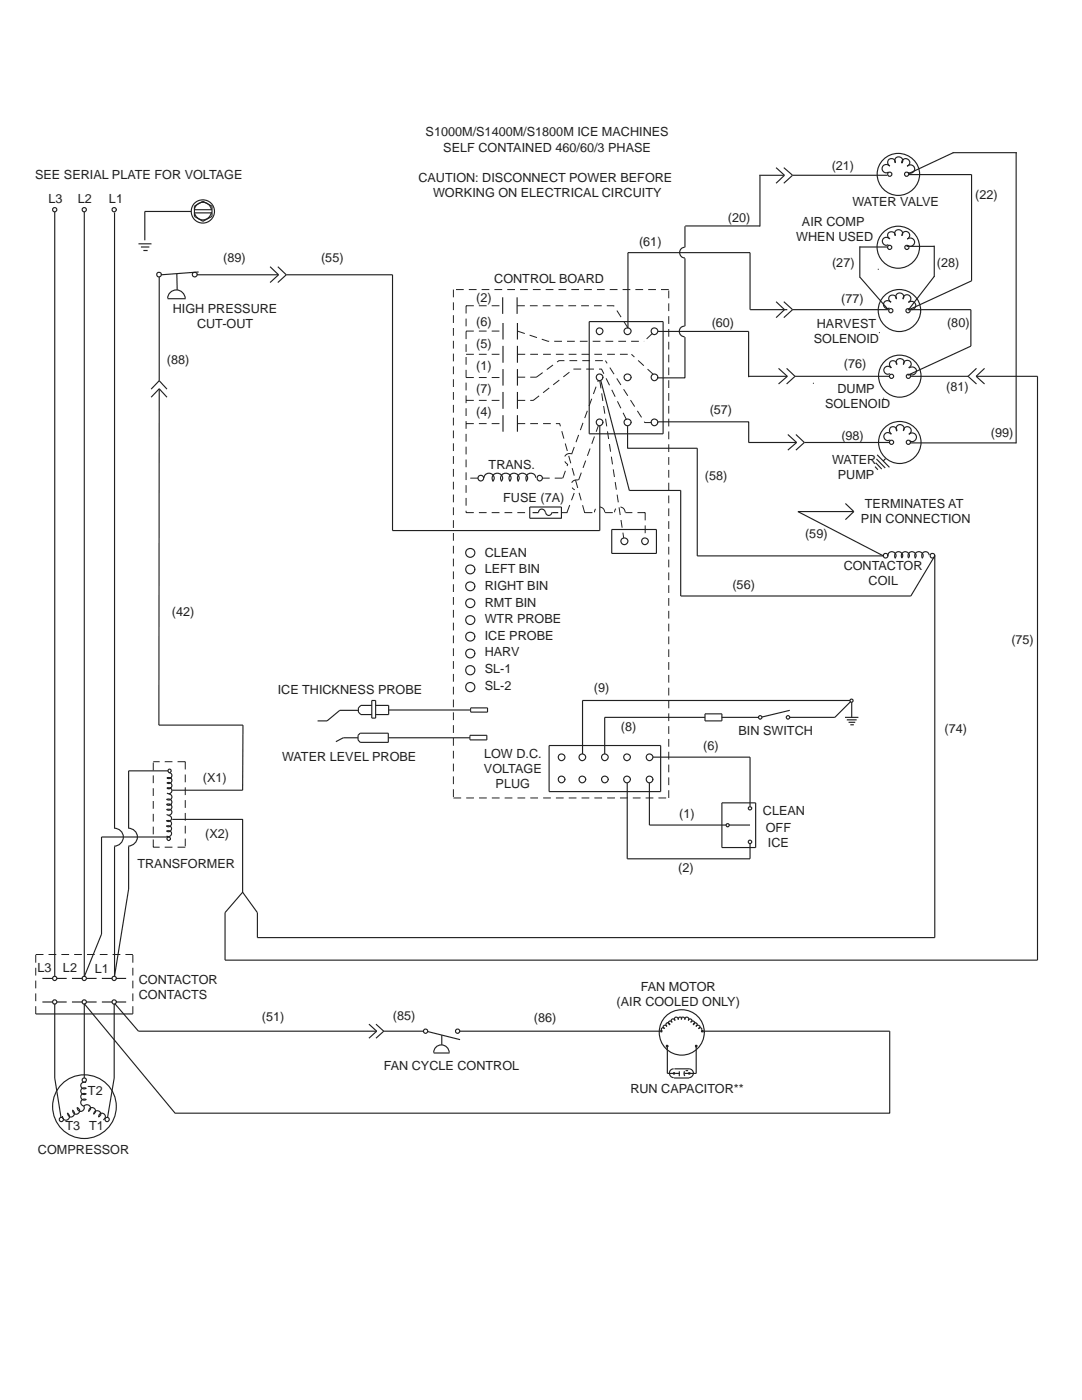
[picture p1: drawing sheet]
<svg xmlns="http://www.w3.org/2000/svg" width="216mm" height="279mm" viewBox="0 0 216 279" stroke-linecap="round" stroke-linejoin="round" font-family="sans-serif">
<path d="M175.1 53.7h.1M145.8 65.3h.1M162.2 76.5h.1M175.4 66.4h.1M176.2 79.5h.1M93.8 146.7v1M93.9 141.3v.8" fill="none" stroke="#231f20" stroke-width=".2"/>
<g fill="none" stroke="#231f20" stroke-width=".2" stroke-dasharray="1.5 1" stroke-linecap="butt">
<path d="M90.5 57.8v101.4M133.4 57.8h-42.9M93 61v41.3M93 79.9h7.4M93 75.3h7.4M93 70.7h7.4M93 66.1h7.4M93 61h7.3M103.2 61h19.3M103.3 66.1l6.1 2h19.1M103.3 79.9h3.1M103.3 75.3h3.7"/>
<path d="M103.3 70.7h22.7M107 75.3l4.5-3.3h9.3M119.7 76l4.8 31.4M125.3 65.4l-2.8-4.4M130.1 66.6l-1.6 1.5M130.4 74.7l-4.4-4M93 84.5h7.4M95.4 95.4h-2.4M103.3 84.5h8.4M112.2 95.4h-4M112.3 95.4l1-2.8M114 90.6a1.09 1.09 0 0 0-1.4 .6 1.09 1.09 0 0 0 .6 1.4"/>
<path d="M114.1 90.7l5.3-14.8M115.4 95.8a1.04 1.04 0 0 0-1.3 .6 1.04 1.04 0 0 0 .6 1.3M115.5 95.8l3.9-10.8M125 83.8l-5-10.1h-5.6l-8 6.2M130 84.3h-1.3l-7.9-12.3M93 102.3h12.7M112 102.3h1.2M113.1 102.2l1.7-4.3M116.7 102.3l-5-17.8M116.7 102.3h1.9M120.7 102.2a1.02 1.02 0 0 0-1.1-1 1.02 1.02 0 0 0-1 1M120.7 102.3h1.9"/>
<path d="M124.7 102.2a1.05 1.05 0 0 0-1-1 1.05 1.05 0 0 0-1.1 1M128.7 102.3v5.1M128.7 102.3h-3.9M37 152v17.1M37 152h-6.4M90.5 159.2h42.9M133.4 159.2v-101.4M30.6 169.1v-17.1M37 169.1h-6.4M7.1 190.5h19.4M7.1 202.4v-11.9M26.5 202.4v-11.9"/>
</g>
<g fill="none" stroke="#231f20" stroke-width=".23">
<path d="M151.5 35h4.9M151.6 35v10.2M154.9 33.5l1.6 1.5-1.6 1.6M156.4 33.5l1.7 1.5-1.7 1.6M158.2 35h18.9M177.5 33.2a.84 .84 0 0 0-1.1-.3 .84 .84 0 0 0-.3 1.2 .84 .84 0 0 0 1.2 .3M178.6 32.5a.76 .76 0 0 0-.6-.8 .76 .76 0 0 0-.9 .5 .76 .76 0 0 0 .4 .9M178.7 32.5a.77 .77 0 0 1 .7-1.2 .77 .77 0 0 1 .5 1.3 .79 .79 0 0 1 .6-.9 .79 .79 0 0 1 1 .5 .79 .79 0 0 1-.5 1M181 33.2a.84 .84 0 0 1 1.2-.1 .84 .84 0 0 1 .1 1.2 .84 .84 0 0 1-1.1 .1M181.3 34.8h12.6v21.2l-12.6 5.9M190.1 30.5h12.8M190.2 30.5l-8.9 4.1"/>
<path d="M202.8 30.5v58M10.9 42.3v152.5M16.8 42.3v152.5M22.9 42.4v122.9M23.1 41.9h.1a.43 .43 0 0 1-.6 .3 .43 .43 0 0 1-.1-.6 .43 .43 0 0 1 .6 0l.1 .3M27.6 48.7h2.6M28.1 49.3h1.7M28.6 50h.9M31.8 55.3v20.7M33.5 59.6h3.5M33.5 59.5a1.76 1.76 0 0 1 1.7-1.6 1.76 1.76 0 0 1 1.8 1.6M35.3 54.6l.1 3.3"/>
<path d="M38.2 42.2h-9.3v5.8M38.8 42.4a1.7 1.7 0 0 0 1.7 1.5 1.7 1.7 0 0 0 1.7-1.5M38.8 41.8a1.71 1.71 0 0 1 1.7-1.4 1.71 1.71 0 0 1 1.7 1.4M38.8 42.5h3.5M38.8 41.9h3.5M38.8 41.2l1.7-1 1.8 1v2l-1.8 1-1.7-1zM39.4 54.8a.47 .47 0 0 0-.5-.5 .47 .47 0 0 0-.5 .5 .47 .47 0 0 0 .5 .5l.4-.3 .1-.2h16.2M39.6 54.3l-7.4 .5a.47 .47 0 0 1-.6 .4 .47 .47 0 0 1-.2-.7 .47 .47 0 0 1 .7 0l.1 .3M42.8 42.2a2.32 2.32 0 0 0-3.3-2.1 2.32 2.32 0 0 0-.5 3.9 2.32 2.32 0 0 0 3.7-1.3l.2-.5M53.9 53.2l1.7 1.6M55.4 53.2l1.7 1.6M55.6 54.8l-1.7 1.6"/>
<path d="M57.1 54.8h21.2v51.1h41.4v-20.9M57.1 54.8l-1.7 1.6M100.3 59.3v3.3M103.2 59.3v3.3M136.6 49.4a1.05 1.05 0 0 0-1 1.1 1.05 1.05 0 0 0 1.1 1M136.7 45.1v4.3M136.7 51.5v13.6M136.7 45.1h14.9M171.6 49.3h5.5M171.6 49.2v6.2M171.6 55.3l5.5 6.3M177.5 47.7a.79 .79 0 0 0-1.1-.2 .79 .79 0 0 0-.2 1 .79 .79 0 0 0 1.1 .3"/>
<path d="M178.6 47a.72 .72 0 0 0-1.1-.6 .72 .72 0 0 0 .1 1.2M178.7 47a.76 .76 0 0 1 .6-1.2 .76 .76 0 0 1 .6 1.2M178.8 59.7a.72 .72 0 0 0-1.1-.7 .72 .72 0 0 0 .1 1.3M178.9 59.7a.76 .76 0 0 1 .6-1.2 .76 .76 0 0 1 .6 1.2M180 47.1a.78 .78 0 0 1 .6-.9 .78 .78 0 0 1 .9 .6 .78 .78 0 0 1-.5 .9 .86 .86 0 0 1 1.2 0 .86 .86 0 0 1 .1 1.1 .86 .86 0 0 1-1.1 .2M180.9 49.2h5.5M183.5 49.3a4.2 4.2 0 0 0-4.7-4.2 4.2 4.2 0 0 0-3.6 5.1 4.2 4.2 0 0 0 5.5 3.1 4.3 4.3 0 0 0 2.8-4v.1M186.4 49v6.3M186.4 55.2l-5 6.5a.86 .86 0 0 0 1.2-.2 .86 .86 0 0 0-.2-1.2 .86 .86 0 0 0-1.1 0 .78 .78 0 0 0 .4-.9 .78 .78 0 0 0-.9-.6 .78 .78 0 0 0-.6 .9M31.8 77.6l1.5 1.7M31.8 76l1.5 1.7M31.8 76l-1.6 1.7"/>
<path d="M31.8 77.6l-1.6 1.7M31.8 77.6l-.1 67.1h16.8l-.1 13M100.4 64.5v3.3M100.4 69v3.4M100.4 73.7v3.3M100.4 78.2v3.4M103.2 64.5v3.3M103.2 69v3.4M103.2 73.7v3.3M103.2 78.2v3.4M117.6 64.2h14.7v22.4h-14.7zM119.9 76l5.7 21.9h10.2v21h45.9l4.8-8"/>
<path d="M120.3 75.3a.66 .66 0 0 0-.9-.7 .66 .66 0 0 0-.2 1.1 .66 .66 0 0 0 1.1-.2v-.2M125.9 75.3a.7 .7 0 0 0-.9-.7 .7 .7 0 0 0-.3 1.1 .7 .7 0 0 0 1.2-.2v-.2M131.3 66.1h18.1v9.2M131.3 75.3a.66 .66 0 0 0-.9-.7 .66 .66 0 0 0-.3 1.1 .66 .66 0 0 0 1.1-.2l.1-.2M136.6 65.1a1.05 1.05 0 0 0-1.1 1 1.05 1.05 0 0 0 1.1 1.1M136.7 67.3v8.1h-5.4M149.4 75.1h7.7M154.9 60.2l1.6 1.6-1.6 1.6M155.3 73.5l1.8 1.6M156.4 60.2l1.7 1.6M157 73.5l1.6 1.6M157.1 75.1l-1.8 1.5"/>
<path d="M157.1 61.8h-7.4v-11.4h-24.4v15.1M158.1 61.8l-1.7 1.6M158.1 61.8h19.2M158.6 75.1l-1.6 1.5M158.6 75.1h18.9M177.8 60.3a.79 .79 0 0 0-1.1-.2 .79 .79 0 0 0-.3 1.1 .79 .79 0 0 0 1.1 .3M177.8 73.4a.8 .8 0 0 0-1.1-.2 .8 .8 0 0 0-.2 1.1 .8 .8 0 0 0 1 .3M178.9 72.7a.72 .72 0 0 0-1.1-.6 .72 .72 0 0 0 .1 1.3M178.9 72.7a.76 .76 0 0 1 .7-1.1 .76 .76 0 0 1 .6 1.1M180.3 72.7a.76 .76 0 0 1 .6-.8 .76 .76 0 0 1 .9 .6 .76 .76 0 0 1-.5 .9M181.1 61.8h12.6v7.3l-12.6 5.8M181.3 73.4a.84 .84 0 0 1 1.4 .2 .84 .84 0 0 1-.7 1.2l-.5-.1"/>
<path d="M181.7 75.1h11.5M183.7 61.9a4.2 4.2 0 0 0-4.7-4.2 4.2 4.2 0 0 0-3.6 5.2 4.2 4.2 0 0 0 5.5 3 4.3 4.3 0 0 0 2.8-4v.1M183.8 75a4.2 4.2 0 0 0-4.7-4.2 4.2 4.2 0 0 0-3.6 5.2 4.2 4.2 0 0 0 5.5 3 4.3 4.3 0 0 0 2.8-4v.1M193.2 75.1l1.6 1.5M194.8 75.1h12.2v116.5h-162.1v-9.5l3.5-4v-14.6h-14M194.8 75.1l1.7 1.5M194.8 73.5l-1.6 1.6M196.5 73.5l-1.7 1.6M96.6 95.4a.99 .99 0 0 1 1.3-.9 .99 .99 0 0 1 .4 1.6M98.4 96.1a1.01 1.01 0 0 1 .1-1.4 1.01 1.01 0 0 1 1.4 0 1.01 1.01 0 0 1 .1 1.4M100.1 96.1a1.01 1.01 0 0 1 .1-1.4 1.01 1.01 0 0 1 1.4 0 1.01 1.01 0 0 1 .1 1.4M100.4 82.9v3.3"/>
<path d="M101.8 96.1a.99 .99 0 0 1 .1-1.4 .99 .99 0 0 1 1.3 0 .99 .99 0 0 1 .1 1.4M103.2 82.9v3.3M103.5 96.1a.99 .99 0 0 1 .1-1.4 .99 .99 0 0 1 1.3 0 .99 .99 0 0 1 .1 1.4M106.9 95.4a1.01 1.01 0 0 0-1.4-.9 1.01 1.01 0 0 0-.4 1.6M120.3 84.3a.66 .66 0 0 0-.9-.7 .66 .66 0 0 0-.2 1.1 .66 .66 0 0 0 1.1-.2v-.2M125.2 85v4.5h13.9v21.4h37.2l-17.1-8.8h11.2M125.9 84.3a.7 .7 0 0 0-.9-.7 .7 .7 0 0 0-.3 1.1 .7 .7 0 0 0 1.2-.2v-.2M131.3 84.3a.66 .66 0 0 0-.9-.7 .66 .66 0 0 0-.3 1.1 .66 .66 0 0 0 1.1-.2l.1-.2M131.3 84.2h18.1v4.1M149.4 88.3h9.6M157.2 86.7l1.8 1.6M158.8 86.7l1.7 1.6"/>
<path d="M159 88.3l-1.8 1.5M160.5 88.3l-1.7 1.5M160.5 88.3h17M174.6 93.1l.6 .6M174.7 92.4l1.2 1.2M174.9 91.6l1.7 1.8M175 90.8l2.5 2.5M176.7 91.5l-.5 .5M177.8 86.7a.8 .8 0 0 0-1.1-.3 .8 .8 0 0 0-.2 1.1 .8 .8 0 0 0 1 .3M178.9 86a.74 .74 0 0 0-.6-.8 .74 .74 0 0 0-.9 .5 .74 .74 0 0 0 .5 .9M180.2 86a.8 .8 0 0 0-.1-1.1 .8 .8 0 0 0-1.1 .1 .8 .8 0 0 0-.1 1.1M180.3 86a.78 .78 0 0 1 .6-.8 .78 .78 0 0 1 .9 .5 .78 .78 0 0 1-.5 1"/>
<path d="M181.4 86.7a.86 .86 0 0 1 1.2-.1 .86 .86 0 0 1 .1 1.2 .86 .86 0 0 1-1.2 .2M181.7 88.4h21.1M94.8 113.6a.91 .91 0 0 0-1.3-.8 .91 .91 0 0 0-.3 1.4 .91 .91 0 0 0 1.5-.2l.1-.3M94.8 117a.91 .91 0 0 0-1.3-.9 .91 .91 0 0 0-.3 1.5 .91 .91 0 0 0 1.5-.3l.1-.2M105.7 101.2h6.3v2.2h-6.3zM106.3 102.3h1.2M107.5 102.2a.67 .67 0 0 1 .6-.6 .67 .67 0 0 1 .7 .6M108.9 102.2a.63 .63 0 0 0 .6 .7 .63 .63 0 0 0 .6-.7M110.2 102.3h1.2M122.1 105.7h8.9v4.7l-8.9 .1zM168.7 100.5l1.7 1.6M170.4 102.1l-1.7 1.6"/>
<path d="M177.2 110.8a.8 .8 0 0 1 1.1-.6 .8 .8 0 0 1 .3 1.2M177.2 110.9a.47 .47 0 0 0-.7-.5 .47 .47 0 0 0-.1 .8 .47 .47 0 0 0 .7-.1v-.2M178.7 111.4a.79 .79 0 0 1 .1-1.1 .79 .79 0 0 1 1 0 .79 .79 0 0 1 .1 1.1M180 111.4a.79 .79 0 0 1 .1-1.1 .79 .79 0 0 1 1.1 0 .79 .79 0 0 1 .1 1.1M181.3 111.4a.79 .79 0 0 1 .1-1.1 .79 .79 0 0 1 1.1 0 .79 .79 0 0 1 .1 1.1M182.7 111.4a.83 .83 0 0 1 .1-1.1 .83 .83 0 0 1 1.1 0 .83 .83 0 0 1 .1 1.1M185.4 110.8a.76 .76 0 0 0-1.1-.6 .76 .76 0 0 0-.2 1.2M186.5 110.9v76.2h-135.1v-5l-3-4M186.5 110.9a.47 .47 0 0 0-.6-.5 .47 .47 0 0 0-.2 .8 .47 .47 0 0 0 .8-.1v-.2M74.2 139.8h.8v3.5h-.8zM94.8 130.4a.91 .91 0 0 0-1.3-.9 .91 .91 0 0 0-.3 1.5 .91 .91 0 0 0 1.5-.3l.1-.2M94.8 127a.91 .91 0 0 0-1.3-.8 .91 .91 0 0 0-.3 1.4 .91 .91 0 0 0 1.5-.2l.1-.3"/>
<path d="M169.6 139.8h-53.4v10.7M33.2 159.6a.63 .63 0 0 1 .9 0 .63 .63 0 0 1 0 .9 .63 .63 0 0 1-.9 0 .64 .64 0 0 1 .9 .1 .64 .64 0 0 1 0 .8 .64 .64 0 0 1-.9 .1M33.3 156.3a.61 .61 0 0 1 .8 .1 .61 .61 0 0 1 0 .8 .61 .61 0 0 1-.8 .1 .61 .61 0 0 1 .8 .1 .61 .61 0 0 1 0 .8 .61 .61 0 0 1-.8 .1M33.5 153.8h-7.8v11.5M33.7 154.2a.59 .59 0 0 1 .6 .8 .59 .59 0 0 1-1 .2 .61 .61 0 0 1 .8 .1 .61 .61 0 0 1 0 .9 .61 .61 0 0 1-.8 0M33.7 158.5a.61 .61 0 0 1 .5 .8 .61 .61 0 0 1-1 .2M34.4 157.7h14M71.4 147.2h-2.9l-1.5 .8M71.4 146.7l.5-.4h5.6v1.9h-5.6l-.5-.5zM71.5 141.8h-3.7l-2.5 2.1h-1.9M74.2 140.8h-2.2l-.5 .5v.8l.5 .5h2.2M75 140.8h2.6v1.8h-2.6"/>
<path d="M77.5 147.2h16.3M77.6 141.7h16.3M93.8 146.7h3.3v1h-3.3M93.9 141.3h3.4v.8h-3.4M109.6 148.8h22.2v9.2h-22.2zM112.7 155.5a.66 .66 0 0 0-.9-.6 .66 .66 0 0 0-.2 1.1 .66 .66 0 0 0 1.1-.2v-.2M116.9 155.5a.66 .66 0 0 0-.9-.6 .66 .66 0 0 0-.3 1.1 .66 .66 0 0 0 1.1-.2l.1-.2M121.4 155.5a.66 .66 0 0 0-.9-.6 .66 .66 0 0 0-.3 1.1 .66 .66 0 0 0 1.1-.2l.1-.2M125.2 156.2v15.2h24.5v-3M125.8 155.5a.66 .66 0 0 0-.9-.6 .66 .66 0 0 0-.3 1.1 .66 .66 0 0 0 1.1-.2l.1-.2M129.6 156.2v8.5h15.3M130.3 151.1h19.4v9.9"/>
<path d="M130.3 155.5a.66 .66 0 0 0-.9-.6 .66 .66 0 0 0-.3 1.1 .66 .66 0 0 0 1.1-.2l.1-.2M140.7 143.2h-20v7.3M140.7 142.5h3.3v1.4h-3.3zM144 143.2h7.3M157.6 141.8l-5.6 1.3M168.6 143.2h2.7M169 143.7h1.9M169.3 144.2h1.4M169.7 144.6h.7M169.7 140l-3.1 3.2h-9M170 140.1v3.1M22.8 165.3a1.79 1.79 0 0 1 1.8 1.8 1.79 1.79 0 0 1-1.8 1.8"/>
<path d="M22.9 168.9v25.9l2.8-17.4v-8.5M25.6 165.3a1.79 1.79 0 0 1 1.8 1.8 1.79 1.79 0 0 1-1.8 1.8M33.2 165.9a.6 .6 0 0 1 .9 .1 .6 .6 0 0 1 0 .8 .6 .6 0 0 1-.9 0M33.2 164.9a.6 .6 0 0 1 .9 .1 .6 .6 0 0 1 0 .8 .6 .6 0 0 1-.9 0M33.2 161.6a.64 .64 0 0 1 .9 0 .64 .64 0 0 1 0 .9 .64 .64 0 0 1-.9 0M33.2 163.9a.61 .61 0 0 1 .9 .1 .61 .61 0 0 1-.1 .8 .61 .61 0 0 1-.8 0M33.6 162.8a.59 .59 0 0 1 .6 .8 .59 .59 0 0 1-1 .1M33.7 167h-13.4v19.4l-3.5 8.5M34 167.4a.35 .35 0 0 0-.4-.4 .35 .35 0 0 0-.3 .5 .35 .35 0 0 0 .5 .2l.3-.3M144 160.2h6.8v8.9h-6.8zM145.5 164.7h4.2M8.5 195.3h2"/>
<path d="M8.5 200h2M11.3 195.3h2M11.3 200h2M14.4 195.3h2.1M14.4 200h2.1M17.2 195.3h2.1M17.2 200h2.1M20.3 195.3h2.1M20.3 200h2.1M25.2 195.3h-2a.43 .43 0 0 1-.6 .4 .43 .43 0 0 1-.1-.7 .43 .43 0 0 1 .6 0l.1 .3M25.2 200h-2a.43 .43 0 0 1-.6 .4 .43 .43 0 0 1-.1-.7 .43 .43 0 0 1 .6 0l.1 .3M7.1 202.4h19.4"/>
<path d="M10.9 200.3v14.8l1.3 8M17.2 216.1a.68 .68 0 0 0-1.1 .5 .68 .68 0 0 0 1.1 .6M17.2 217.2a.67 .67 0 0 0-.9 .1 .67 .67 0 0 0 0 .9 .67 .67 0 0 0 .9 .1M17.2 218.4a.67 .67 0 0 0-.9 0 .67 .67 0 0 0 0 .9 .67 .67 0 0 0 .9 .1M17.2 219.5a.71 .71 0 0 0-1.1 .3 .71 .71 0 0 0 .6 1M22.8 200.3v14.8l-1.3 8M22.9 200.3l4.7 5.5M27.6 205.8h47.6M73.6 204.4l1.6 1.4-1.6 1.4M75 204.4l1.6 1.4-1.6 1.4M76.6 205.8h7.9M85.3 205.9l6.5 1.6"/>
<path d="M86.5 210.2h3.2M86.5 210.1a1.54 1.54 0 0 1 1.6-1.6 1.54 1.54 0 0 1 1.5 1.6M88.2 206.6v1.9M91.7 205.8h40.1M131.8 205.7h.3v.2h-.3zM132.6 205.3a.35 .35 0 0 0-.5-.2 .35 .35 0 0 0-.1 .5M133 204.9a.33 .33 0 0 0-.5-.2 .33 .33 0 0 0 .1 .5M133.2 209v5.2h1.4M133.3 208.7l-.2-.1-.2 .1 .2 .3 .2-.2M134.1 204a.38 .38 0 0 0-.7-.1 .38 .38 0 0 0 .3 .6 .38 .38 0 0 0-.6-.3 .38 .38 0 0 0 0 .6M134.4 213.3a.88 .88 0 0 0-.8 .9 .88 .88 0 0 0 .8 .9M134.5 215.1h3"/>
<path d="M134.6 213.3h2.9a.88 .88 0 0 1 .9 .9 .88 .88 0 0 1-.9 .9M134.7 203.7a.38 .38 0 0 0-.5-.3 .38 .38 0 0 0-.2 .5l.1 .1M135.3 203.5a.36 .36 0 0 0-.5-.5 .36 .36 0 0 0-.1 .6M135.5 213.8v1M135.6 214.2h-1l-.1 .2-.1-.3 .2 .1M135.9 203.1l-.4-.1-.2 .5M136 203.1l.5-.1 .2 .3-.1 .2M136 203.1l-.1 .3M136 203.1v.4M136.5 214.2h.9M136.6 213.8l-.1 .5 .2 .4M136.7 203.5a.38 .38 0 0 1 .4-.5 .38 .38 0 0 1 .2 .6"/>
<path d="M136.8 213.7h.5M137.4 203.7a.34 .34 0 0 1 .4-.3 .34 .34 0 0 1 .1 .5l-.1 .1M137.4 214.1l.3 .1-.2 .2zM137.9 204a.39 .39 0 0 1 .6-.1 .39 .39 0 0 1-.2 .6M138.4 204.5a.36 .36 0 0 1 .2-.4 .36 .36 0 0 1 .5 .3 .36 .36 0 0 1-.3 .4M138.9 209v5.2h-1.4M138.9 204.9l.2-.3a.39 .39 0 0 1 .4 .1 .39 .39 0 0 1 .1 .4l-.3 .2M139.1 208.7h-.3v.2l.1 .1 .2-.2M139.4 205.3a.33 .33 0 0 1 .4-.2 .33 .33 0 0 1 .2 .3v.1M140 205.7l.3 .1-.2 .1zM140.3 205.8h37.2v16.4h-142.6l-18.1-21.9v14.8M140.5 206a4.5 4.5 0 0 0-6.5-4 4.5 4.5 0 0 0-.7 7.6 4.5 4.5 0 0 0 7.2-2.8v-.7"/>
<path d="M13.4 222.2a.71 .71 0 0 1 .5 .8 .71 .71 0 0 1-.9 .5 .71 .71 0 0 1-.5-.8M14.4 221.5a.7 .7 0 0 1 .5 .9 .7 .7 0 0 1-.8 .5 .7 .7 0 0 1-.6-.8M15.4 221a.69 .69 0 0 1 .4 .9 .69 .69 0 0 1-.8 .5 .69 .69 0 0 1-.5-.8M16.7 220.8a.71 .71 0 0 1 1.2-.1 .71 .71 0 0 1-.3 1.1M16.7 220.8a.72 .72 0 0 1-.5 1 .72 .72 0 0 1-.8-.8M17.7 221.8a.69 .69 0 0 1 .6-.8 .69 .69 0 0 1 .8 .5 .69 .69 0 0 1-.5 .9M18.7 222.4a.67 .67 0 0 1 .6-.7 .67 .67 0 0 1 .7 .4 .67 .67 0 0 1-.4 .8M19.7 222.9a.69 .69 0 0 1 .5-.7 .69 .69 0 0 1 .8 .5 .69 .69 0 0 1-.4 .8"/>
<circle cx="177.5" cy="34.8" r=".43"/>
<circle cx="179.3" cy="34.8" r="4.2"/>
<circle cx="180.9" cy="34.8" r=".43"/>
<circle cx="10.9" cy="41.8" r=".43"/>
<circle cx="16.8" cy="41.8" r=".43"/>
<circle cx="177.5" cy="49.4" r=".43"/>
<circle cx="181" cy="49.4" r=".43"/>
<circle cx="119.6" cy="66.1" r=".67"/>
<circle cx="125.2" cy="66.1" r=".69"/>
<circle cx="130.6" cy="66.1" r=".67"/>
<circle cx="177.8" cy="62" r=".43"/>
<circle cx="177.9" cy="75.1" r=".43"/>
<circle cx="181.2" cy="62" r=".43"/>
<circle cx="181.3" cy="75.1" r=".43"/>
<circle cx="95.9" cy="95.4" r=".57"/>
<circle cx="107.7" cy="95.4" r=".55"/>
<circle cx="177.9" cy="88.3" r=".43"/>
<circle cx="179.6" cy="88.3" r="4.2"/>
<circle cx="181.3" cy="88.3" r=".43"/>
<circle cx="93.8" cy="110.3" r=".91"/>
<circle cx="124.6" cy="108" r=".69"/>
<circle cx="128.7" cy="108" r=".67"/>
<circle cx="93.8" cy="133.7" r=".93"/>
<circle cx="93.8" cy="137.1" r=".93"/>
<circle cx="93.8" cy="120.4" r=".91"/>
<circle cx="93.8" cy="123.7" r=".91"/>
<circle cx="169.9" cy="139.8" r=".32"/>
<circle cx="33.8" cy="153.8" r=".34"/>
<circle cx="112.1" cy="151.1" r=".67"/>
<circle cx="116.2" cy="151.1" r=".67"/>
<circle cx="120.7" cy="151.1" r=".67"/>
<circle cx="125.1" cy="151.1" r=".67"/>
<circle cx="129.6" cy="151.1" r=".67"/>
<circle cx="151.7" cy="143.2" r=".35"/>
<circle cx="157.2" cy="143.2" r=".35"/>
<circle cx="145.2" cy="164.7" r=".32"/>
<circle cx="149.7" cy="168" r=".35"/>
<circle cx="149.7" cy="161.3" r=".34"/>
<circle cx="10.9" cy="200" r=".43"/>
<circle cx="10.9" cy="195.3" r=".43"/>
<circle cx="16.8" cy="200" r=".43"/>
<circle cx="16.8" cy="195.3" r=".43"/>
<circle cx="16.8" cy="215.6" r=".43"/>
<circle cx="84.9" cy="205.8" r=".43"/>
<circle cx="91.3" cy="205.8" r=".43"/>
<circle cx="12.2" cy="223.4" r=".43"/>
<circle cx="16.8" cy="220.9" r="6.4"/>
<circle cx="21.4" cy="223.4" r=".43"/>
</g>
<g font-size="2.5" fill="#231f20">
<text x="84.9" y="27.2">S1000M/S1400M/S1800M ICE MACHINES</text>
<text x="7" y="35.8">SEE SERIAL PLATE FOR VOLTAGE</text>
<text x="88.5" y="30.3">SELF CONTAINED 460/60/3 PHASE</text>
<text x="165.9" y="33.9">(21)</text>
<text x="9.7" y="40.6">L3</text>
<text x="15.6" y="40.6">L2</text>
<text x="21.7" y="40.6">L1</text>
<text x="83.5" y="36.3">CAUTION: DISCONNECT POWER BEFORE</text>
<text x="86.4" y="39.3">WORKING ON ELECTRICAL CIRCUITY</text>
<text x="170.1" y="41.1">WATER VALVE</text>
<text x="194.6" y="39.8">(22)</text>
<text x="145.2" y="44.3">(20)</text>
<text x="160" y="45.1">AIR COMP</text>
<text x="44.6" y="52.3">(89)</text>
<text x="64.1" y="52.3">(55)</text>
<text x="127.5" y="49.2">(61)</text>
<text x="158.9" y="48.1">WHEN USED</text>
<text x="166" y="53.2">(27)</text>
<text x="186.9" y="53.2">(28)</text>
<text x="98.6" y="56.4">CONTROL BOARD</text>
<text x="34.5" y="62.4">HIGH PRESSURE</text>
<text x="39.3" y="65.4">CUT-OUT</text>
<text x="95" y="60.4">(2)</text>
<text x="95" y="65.1">(6)</text>
<text x="142" y="65.3">(60)</text>
<text x="163" y="65.5">HARVEST</text>
<text x="167.8" y="60.4">(77)</text>
<text x="189" y="65.3">(80)</text>
<text x="95" y="69.4">(5)</text>
<text x="162.4" y="68.5">SOLENOID</text>
<text x="33.3" y="72.6">(88)</text>
<text x="95" y="73.9">(1)</text>
<text x="168.4" y="73.5">(76)</text>
<text x="188.8" y="77.9">(81)</text>
<text x="95" y="78.4">(7)</text>
<text x="95" y="83.1">(4)</text>
<text x="141.6" y="82.7">(57)</text>
<text x="164.6" y="81.5">SOLENOID</text>
<text x="167.1" y="78.5">DUMP</text>
<text x="167.9" y="87.8">(98)</text>
<text x="197.7" y="87.1">(99)</text>
<text x="97.5" y="93.5">TRANS.</text>
<text x="140.7" y="95.8">(58)</text>
<text x="166" y="92.5">WATER</text>
<text x="167.2" y="95.6">PUMP</text>
<text x="100.4" y="100.2">FUSE (7A)</text>
<text x="172.6" y="101.3">TERMINATES AT</text>
<text x="160.7" y="107.4">(59)</text>
<text x="171.8" y="104.3">PIN CONNECTION</text>
<text x="96.7" y="111.1">CLEAN</text>
<text x="168.3" y="113.8">CONTACTOR</text>
<text x="96.7" y="114.4">LEFT BIN</text>
<text x="96.7" y="117.7">RIGHT BIN</text>
<text x="146.1" y="117.6">(56)</text>
<text x="173.3" y="116.8">COIL</text>
<text x="34.3" y="122.9">(42)</text>
<text x="96.7" y="121.1">RMT BIN</text>
<text x="96.7" y="124.4">WTR PROBE</text>
<text x="96.7" y="127.7">ICE PROBE</text>
<text x="96.7" y="131">HARV</text>
<text x="201.8" y="128.5">(75)</text>
<text x="96.7" y="134.4">SL-1</text>
<text x="96.7" y="137.7">SL-2</text>
<text x="55.4" y="138.5">ICE THICKNESS PROBE</text>
<text x="118.5" y="138.1">(9)</text>
<text x="123.9" y="145.9">(8)</text>
<text x="140.3" y="149.6">(6)</text>
<text x="147.4" y="146.7">BIN SWITCH</text>
<text x="188.5" y="146.3">(74)</text>
<text x="56.3" y="151.8">WATER LEVEL PROBE</text>
<text x="96.6" y="154.2">VOLTAGE</text>
<text x="96.6" y="151.2">LOW D.C.</text>
<text x="40.5" y="156.1">(X1)</text>
<text x="98.9" y="157.2">PLUG</text>
<text x="41" y="167.3">(X2)</text>
<text x="135.5" y="163.2">(1)</text>
<text x="152.2" y="162.6">CLEAN</text>
<text x="152.8" y="165.9">OFF</text>
<text x="27.4" y="173.2">TRANSFORMER</text>
<text x="153.2" y="169">ICE</text>
<text x="135.3" y="174.1">(2)</text>
<text x="7.5" y="194">L3</text>
<text x="12.6" y="194">L2</text>
<text x="18.9" y="194.2">L1</text>
<text x="27.7" y="196.4">CONTACTOR</text>
<text x="127.9" y="197.7">FAN MOTOR</text>
<text x="27.7" y="199.4">CONTACTS</text>
<text x="52.3" y="203.8">(51)</text>
<text x="78.4" y="203.7">(85)</text>
<text x="123" y="200.7">(AIR COOLED ONLY)</text>
<text x="106.5" y="204">(86)</text>
<text x="76.6" y="213.5">FAN CYCLE CONTROL</text>
<text x="17.6" y="218.6">T2</text>
<text x="125.8" y="218.2">RUN CAPACITOR**</text>
<text x="13.1" y="225.6">T3 T1</text>
<text x="7.6" y="230.4">COMPRESSOR</text>
</g>
</svg>
